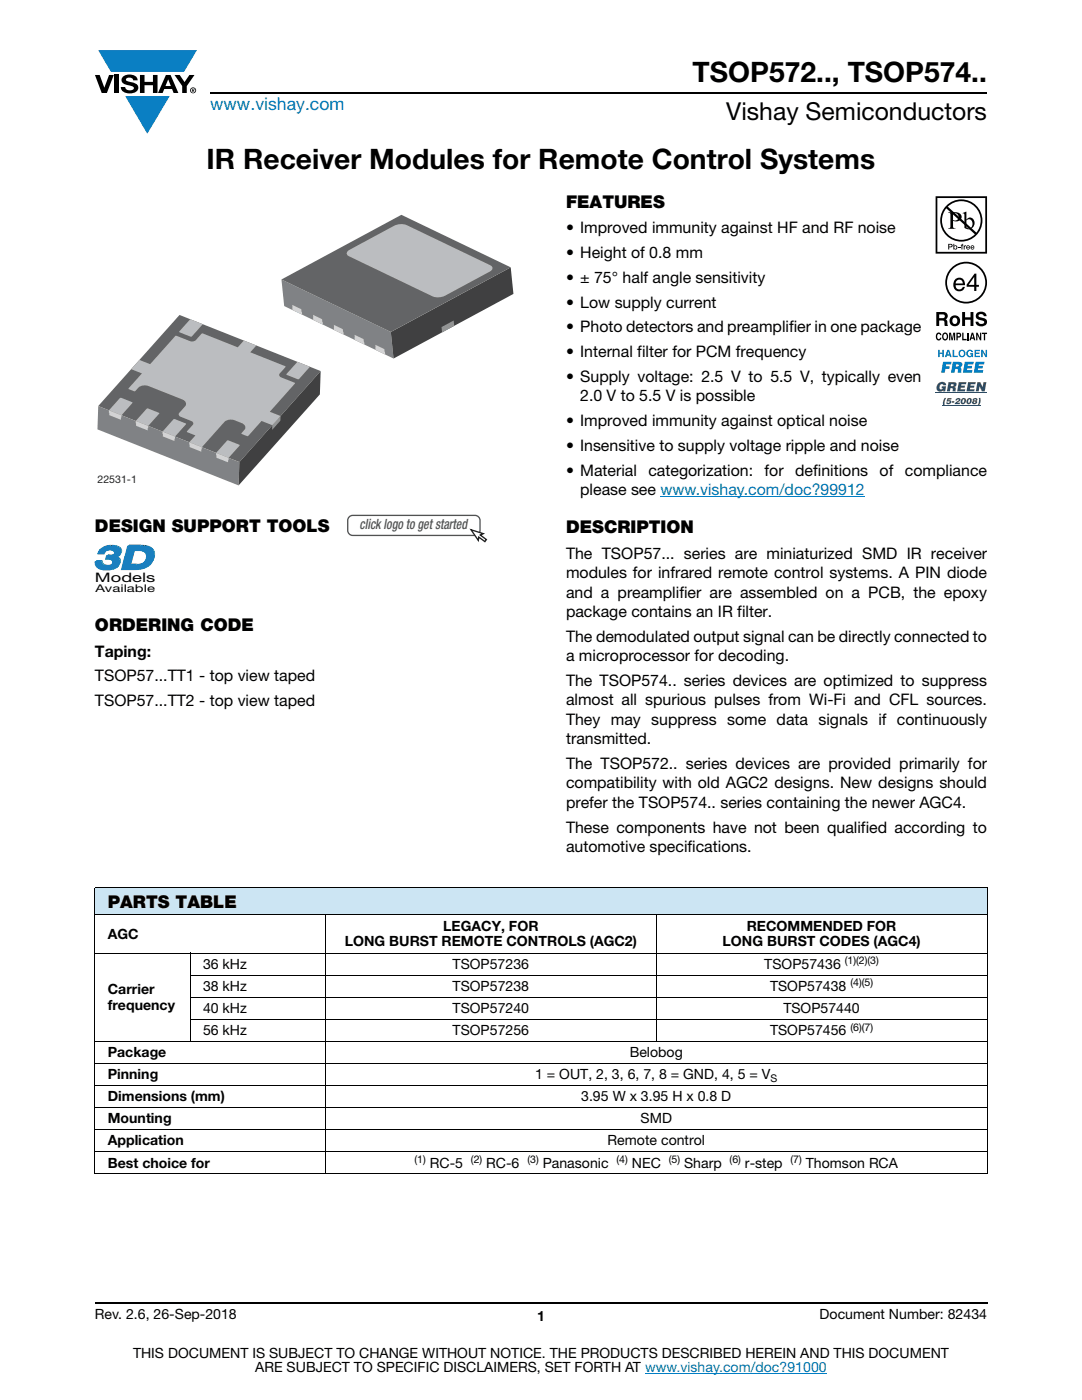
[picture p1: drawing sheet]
<svg xmlns="http://www.w3.org/2000/svg" width="216mm" height="279mm" viewBox="0 0 216 279" stroke-linecap="round" stroke-linejoin="round" font-family="sans-serif">
<g fill="#0a7fc3">
<path d="M19.6 10h19.7l-2.6 4.3h-1.1h-13.5z"/>
<path d="M25 19.2h8.9l-4.5 7.5z"/>
</g>
<g fill="#000">
<path d="M18.9 15h1l.9 2.5 1-2.5h.9l-1.4 3.6h-1zM22.9 15h.9v3.6h-.9zM24.6 15.3a2.1 2.1 0 0 1 2.8 .3l.1 .4h-.9a.79 .79 0 0 0-.7-.5 .79 .79 0 0 0-.8 .4l.3 .3 1 .2a1.08 1.08 0 0 1 1.2 1 1.08 1.08 0 0 1-1.1 1.2 1.73 1.73 0 0 1-2.4-1.2h.9a.96 .96 0 0 0 .8 .6 .96 .96 0 0 0 .9-.4 1.31 1.31 0 0 0-1.2-.6 1.03 1.03 0 0 1-1.1-.6 1.03 1.03 0 0 1 .2-1.1zM27.9 15h.9v1.3h1.7v-1.3h.9v3.6h-.9v-1.6h-1.7v1.6h-.9zM34.8 15h1.1l.9 1.4 1-1.4h1l-1.5 2.2v1.4h-.9v-1.4z"/>
<path d="M33.6 15.9l.5 1.3h-1.1zM33.1 15l-1.6 3.6h1l.3-.8h1.5l.3 .8h1l-1.6-3.6z"/>
<path d="M38.4 17.8h.2v.2h-.2zM38.3 17.7v.7h.1v-.3l.4 .3-.2-.3 .2-.2-.1-.2z"/>
<path d="M38.1 18a.46 .46 0 0 1 .9 0 .46 .46 0 0 1-.9 0zM37.9 18a.6 .6 0 0 0 1.2 0 .6 .6 0 0 0-1.2 0z"/>
</g>
<path d="M42 18.6h155M18.9 260h178.1" fill="none" stroke="#000" stroke-width=".36"/>
<path d="M131.8 99h40.8M128.7 274h36.3" fill="none" stroke="#007ec4" stroke-width=".2"/>
<path d="M19.5 42.9h82.9v54h-82.9z" fill="#fff"/>
<path d="M56.2 55.8l21.8 10.5 .5 5.3-21.8-10.5z" fill="#808285"/>
<path d="M78 66.3l23.9-12.9 .6 5.3-24 12.9z" fill="#404041"/>
<path d="M56.2 55.8l23.9-12.9 21.8 10.5-23.9 12.9z" fill="#636466"/>
<path d="M69.4 50.1l9.8-5.2a3.1 3.1 0 0 1 2 0l17 8.3a.7 .7 0 0 1-.5 1l-9.4 5a3.1 3.1 0 0 1-2-.1l-16.7-8-.4-.5z" fill="#bbbdc0"/>
<path d="M88.1 65.3l2.4-1.3 .1 1-2.4 1.3z" fill="#939598"/>
<g fill="#d1d3d4">
<path d="M74.9 68.8l1.8 .9 .2 1.1-2-1z"/>
<path d="M70.7 66.8l1.8 .9 .2 1.1-1.9-1z"/>
<path d="M66.6 64.8l1.8 .9 .2 1.1-1.9-.9z"/>
<path d="M62.5 62.8l1.8 .9 .1 1.1-1.9-.9z"/>
<path d="M58.3 60.8l1.8 .9 .2 1.1-1.9-.9z"/>
</g>
<path d="M35.8 62.9l28.2 11.1-16.2 18.2-28.2-11.2z" fill="#636466"/>
<path d="M19.6 81l28.2 11.2-.2 4.7-28.2-11.2z" fill="#808285"/>
<path d="M64 74.1l-.2 4.6-16.2 18.2 .2-4.7z" fill="#404041"/>
<path d="M56 83l-.1 .9-1.6 1.9v-.9z" fill="#939598"/>
<g fill="#d1d3d4">
<path d="M43.1 90.4l2.5 1-.1 .9-2.3-1z"/>
<path d="M37.8 88.3l2.5 .9-.1 .9-2.4-.9z"/>
<path d="M32.4 86.1l2.5 1-.1 .9-2.3-.9z"/>
<path d="M27.1 84l2.5 1-.1 .9-2.4-.9z"/>
<path d="M21.7 81.9l2.5 1-.1 .9-2.3-.9z"/>
</g>
<g fill="#bbbdc0">
<path d="M38 63.7l2.5 1-2.3 2.5-2.4-.9z"/>
<path d="M59.3 72.2l2.5 1-2.3 2.5-2.3-.9z"/>
<path d="M45.3 87.9h.3l2.2 .9-2.2 2.6-2.5-1z"/>
<path d="M34.6 83.7l.3-.1 2.2 1-2.2 2.5-2.5-1z"/>
<path d="M29.3 81.6l.3-.1 2.2 1-2.2 2.5-2.5-1z"/>
<path d="M23.9 79.4h.3l2.2 .9-2.2 2.6-2.5-1z"/>
<path d="M27.8 71.8l2.2 .9 5-5.7h.2l2.8 1.1h.5l.5-.2 1.2-1.3 .3-.1 6.9 2.8 1.3-1.3 2.4 .9-1.2 1.4 7.1 2.8-1.2 1.5a.5 .5 0 0 0 .3 .7l2.8 1.2-5.1 5.7 2.2 .8-1.7 1.9-2.1-.9-2.7 3-1.2-.4-.1-.2a1.54 1.54 0 0 0 .7-1.3l-.3-.5-1.8-.8a1.95 1.95 0 0 0-2 .4l-4.5 5.1-2.5-1 1.2-1.4-1.7-.7 1.2-1.5a.49 .49 0 0 0-.4-.7l-2.1-.8a.47 .47 0 0 1-.2-.8l1.1-1.3a.85 .85 0 0 0-.5-1.4l-6.7-2.6a2.1 2.1 0 0 0-2.7 .9l-.3 .1-1.1-.6 2.7-3-2.1-.8z"/>
</g>
<path d="M69.3 102.7h27.9v5.6h-27.9z" fill="#fff"/>
<path d="M69.7 103.2l.7-.3h24.4a1 1 0 0 1 1 1v2a1 1 0 0 1-1 1h-24.4a1 1 0 0 1-1-1v-2z" fill="none" stroke="#505352" stroke-width=".26"/>
<path d="M94 105.7l2.4 .8-.6 .3 1.3 .9-.3 .4-1.3-.9-.1 .6z" fill="#fff"/>
<path d="M94 105.7l2.4 .8-.6 .3 1.3 .9-.3 .4-1.3-.9-.1 .6z" fill="none" stroke="#231f20" stroke-width=".26"/>
<path d="M18.9 108.7h12.1v9.9h-12.1z" fill="#fff"/>
<path d="M19.3 111.8h1.2l-.3 .3h-1.2z" fill="#00577f"/>
<path d="M20.5 111.8l-.3 .4z" fill="#00547d"/>
<path d="M20.5 111.9l-.3 .3z" fill="#015781"/>
<path d="M20.5 111.9l-.3 .4z" fill="#015a84"/>
<path d="M20.5 112l-.3 .4z" fill="#005c88"/>
<path d="M20.5 112.1l-.3 .3z" fill="#015f8c"/>
<path d="M20.5 112.1l-.2 .4z" fill="#05618f"/>
<path d="M20.6 112.2l-.3 .4z" fill="#076493"/>
<path d="M20.6 112.3l.2 .2-.3 .3-.2-.2z" fill="#0a6697"/>
<path d="M20.8 112.5h.1l-.3 .3h-.1z" fill="#076493"/>
<path d="M20.9 112.5l.1 .1-.4 .3z" fill="#05618f"/>
<path d="M21 112.6h.1l-.4 .3z" fill="#015f8c"/>
<path d="M21.1 112.6h.1l-.4 .3z" fill="#005c88"/>
<path d="M21.2 112.6l.1 .1-.4 .3z" fill="#015a84"/>
<path d="M21.3 112.7h.2l-.5 .3z" fill="#015781"/>
<path d="M21.5 112.7h.2l-.4 .3h-.1z" fill="#00547d"/>
<path d="M21.7 112.7h.1l-.5 .3z" fill="#005179"/>
<path d="M21.8 112.7l.2-.1-.5 .4z" fill="#004f73"/>
<path d="M22 112.6h.2l-.5 .4z" fill="#004a6f"/>
<path d="M22.2 112.6l.1-.1-.4 .4z" fill="#01496a"/>
<path d="M22.3 112.5l.3-.1-.6 .5z" fill="#004566"/>
<path d="M21.6 110.6h.4l-.4 .3h-.3z" fill="#00577f"/>
<path d="M21.3 109.8l-.4 .4z" fill="#004566"/>
<path d="M21.2 109.9l-.4 .4z" fill="#01496a"/>
<path d="M21.1 110l-.3 .5z" fill="#004a6f"/>
<path d="M21.1 110.2l-.3 .4z" fill="#004f73"/>
<path d="M22 110.6h.1l-.5 .3z" fill="#00547d"/>
<path d="M22.1 110.6h.2l-.3 .3h-.2z" fill="#005179"/>
<path d="M22.3 110.6h.2l-.5 .3z" fill="#004f73"/>
<path d="M22.5 110.6l.2-.1-.5 .4z" fill="#004a6f"/>
<path d="M22.7 110.5h.1l-.4 .4z" fill="#01496a"/>
<path d="M22.8 110.5l.2-.1-.5 .4z" fill="#004566"/>
<path d="M23.2 110.9l.2 .1-.3 .3h-.2z" fill="#005c88"/>
<path d="M23.4 111h.1l-.3 .4-.1-.1z" fill="#015f8c"/>
<path d="M23.5 111l.2 .1-.3 .3h-.2z" fill="#05618f"/>
<path d="M23.7 111.1l.1 .1-.3 .3-.1-.1z" fill="#076493"/>
<path d="M23.8 111.2l.2 .2-.3 .4-.2-.3z" fill="#0a6697"/>
<path d="M24 111.4l.1 .1-.3 .4-.1-.1z" fill="#076493"/>
<path d="M24.1 111.5l-.3 .4z" fill="#05618f"/>
<path d="M24.1 111.6l-.3 .4z" fill="#015f8c"/>
<path d="M24.1 111.7l-.3 .4z" fill="#005c88"/>
<path d="M24.2 111.8l-.3 .4z" fill="#015a84"/>
<path d="M24.2 111.9l-.3 .4z" fill="#015781"/>
<path d="M24.2 112l-.4 .4z" fill="#00547d"/>
<path d="M24.1 112.1l-.3 .4z" fill="#005179"/>
<path d="M24.1 112.2l-.3 .4z" fill="#004f73"/>
<path d="M24.1 112.3l-.4 .4z" fill="#004a6f"/>
<path d="M24.1 112.4l-.4 .5z" fill="#01496a"/>
<g fill="#004566">
<path d="M24 112.6l-.5 .5z"/>
<path d="M20.3 109.4l.5-.4-.8 .7z"/>
</g>
<path d="M20.8 109l.3-.2-.6 .5z" fill="#01496a"/>
<path d="M21.1 108.9l.3-.1-.6 .4z" fill="#004a6f"/>
<path d="M21.4 108.8l.4-.1-.3 .3-.4 .1z" fill="#004f73"/>
<path d="M21.8 108.7h.3l-.3 .3h-.3z" fill="#005179"/>
<path d="M22.1 108.7h.2l-.5 .3z" fill="#00547d"/>
<path d="M19.9 109.7a3.2 3.2 0 0 1 4.1 .1 1.07 1.07 0 0 1-1.1 1.5 1.09 1.09 0 0 1 1 .9 1.09 1.09 0 0 1-.8 1.2 4.2 4.2 0 0 1-3.6-.1l-.5-.7v-.5h1.2a1 1 0 0 0 1.5 .9 .7 .7 0 0 0 .8-.8 .7 .7 0 0 0-.9-.6h-.5l.2-.7h.4a.81 .81 0 0 0 1.1-.8 1.28 1.28 0 0 0-2 .5h-1.3z" fill="#1580c3"/>
<path d="M19.9 109.7a3.2 3.2 0 0 1 4.1 .1 1.07 1.07 0 0 1-1.1 1.5 1.09 1.09 0 0 1 1 .9 1.09 1.09 0 0 1-.8 1.2 4.2 4.2 0 0 1-3.6-.1l-.5-.7v-.5h1.2a1 1 0 0 0 1.5 .9 .7 .7 0 0 0 .8-.8 .7 .7 0 0 0-.9-.6h-.5l.2-.7h.4a.81 .81 0 0 0 1.1-.8 1.28 1.28 0 0 0-2 .5h-1.3z" fill="none" stroke="#1580c3" stroke-width=".2"/>
<path d="M22.3 108.7h.2l-.3 .3h-.2z" fill="#00547d"/>
<path d="M22.5 108.7h.4l-.3 .3h-.4z" fill="#015781"/>
<path d="M22.9 108.7l.3 .1-.3 .3-.3-.1z" fill="#015a84"/>
<path d="M23.2 108.8h.2l-.3 .4-.2-.1z" fill="#005c88"/>
<path d="M23.4 108.8l.2 .1-.3 .3h-.2z" fill="#015f8c"/>
<path d="M23.6 108.9l.2 .1-.3 .3-.2-.1z" fill="#05618f"/>
<path d="M23.8 109l.2 .1-.3 .3-.2-.1z" fill="#076493"/>
<path d="M24 109.1l.3 .3-.3 .4-.3-.4z" fill="#0a6697"/>
<path d="M24.3 109.4v.2l-.3 .3v-.1z" fill="#076493"/>
<path d="M24.3 109.6l-.2 .4z" fill="#05618f"/>
<path d="M24.4 109.7l-.3 .3z" fill="#015f8c"/>
<path d="M24.4 109.7l-.3 .4z" fill="#005c88"/>
<path d="M24.4 109.8l-.3 .4z" fill="#015a84"/>
<path d="M24.4 109.9l-.3 .4z" fill="#015781"/>
<path d="M24.4 110l-.3 .3z" fill="#00547d"/>
<path d="M24.4 110l-.3 .4z" fill="#005179"/>
<path d="M24.4 110.1l-.3 .4z" fill="#004f73"/>
<path d="M24.4 110.2l-.4 .4z" fill="#004a6f"/>
<path d="M24.3 110.3l-.3 .4z" fill="#01496a"/>
<path d="M24.3 110.4l-.5 .4z" fill="#004566"/>
<path d="M26.2 112.5h1.1l-.3 .3h-1.1z" fill="#00577f"/>
<path d="M27.3 112.5h.1l-.4 .3z" fill="#00547d"/>
<path d="M27.4 112.5h.3l-.3 .3h-.3z" fill="#005179"/>
<path d="M27.7 112.5l.3-.1-.3 .3-.3 .1z" fill="#004f73"/>
<path d="M28 112.4h.2l-.5 .3z" fill="#004a6f"/>
<path d="M28.2 112.4l.3-.1-.6 .4z" fill="#01496a"/>
<path d="M28.5 112.3l.6-.4-.9 .7z" fill="#004566"/>
<path d="M27 109.6l-.8 2.9-.3 .3 .8-2.9z" fill="#015076"/>
<path d="M25.5 108.9h2.6" fill="none" stroke="#00577f" stroke-width=".31"/>
<path d="M28.1 108.7h.4l-.3 .3h-.4z" fill="#00547d"/>
<path d="M28.5 108.7h.4l-.3 .4-.4-.1z" fill="#015781"/>
<path d="M28.9 108.7l.4 .1-.3 .3h-.4z" fill="#015a84"/>
<path d="M29.3 108.8l.3 .1-.3 .3-.3-.1z" fill="#005c88"/>
<path d="M29.6 108.9l.2 .1-.3 .3-.2-.1z" fill="#015f8c"/>
<path d="M29.8 109l.3 .1-.3 .3-.3-.1z" fill="#05618f"/>
<path d="M30.1 109.1l.2 .1-.3 .4-.2-.2z" fill="#076493"/>
<path d="M30.3 109.2l.5 .5-.4 .3-.4-.4z" fill="#0a6697"/>
<path d="M30.8 109.7l.1 .2-.4 .3-.1-.2z" fill="#076493"/>
<path d="M30.9 109.9v.2l-.3 .3-.1-.2z" fill="#05618f"/>
<path d="M30.9 110.1v.1l-.3 .3v-.1z" fill="#015f8c"/>
<path d="M30.9 110.2l-.2 .5z" fill="#005c88"/>
<path d="M31 110.4l-.3 .5z" fill="#015a84"/>
<path d="M31 110.6v.2l-.3 .3v-.2z" fill="#015781"/>
<path d="M31 110.8l-.4 .5z" fill="#00547d"/>
<path d="M30.9 111l-.3 .6z" fill="#005179"/>
<path d="M30.9 111.2l-.4 .6z" fill="#004f73"/>
<path d="M30.8 111.5l-.4 .5z" fill="#004a6f"/>
<path d="M30.7 111.7l-.4 .6z" fill="#01496a"/>
<path d="M30.6 112l-.6 .7z" fill="#004566"/>
<path d="M26.7 109.9l-.8 2.9a3.2 3.2 0 0 0 3.1-.9 1.27 1.27 0 0 0 .1-1.4 1.27 1.27 0 0 0-1.3-.6zM25.5 109a8.4 8.4 0 0 1 4.2 .4 2.15 2.15 0 0 1 1 2 2.15 2.15 0 0 1-1.4 1.8 9.3 9.3 0 0 1-5.1 .5z" fill="#1580c3"/>
<path d="M25.5 109a8.4 8.4 0 0 1 4.2 .4 2.15 2.15 0 0 1 1 2 2.15 2.15 0 0 1-1.4 1.8 9.3 9.3 0 0 1-5.1 .5zM26.7 109.9a2.55 2.55 0 0 1 2.3 .4 1.76 1.76 0 0 1-.2 1.9 1.76 1.76 0 0 1-1.8 .6h-1.1z" fill="none" stroke="#1580c3" stroke-width=".2"/>
<path d="M186.7 39.2h10.3v41.8h-10.3z" fill="#fff"/>
<g fill="#000">
<path d="M191.2 49.3h.4v.1h-.4zM191.9 48.7h.3l-.2 .2 .2 .1v.1h-.2v.7h-.1v-.7h-.2zM192.3 49h.2v.1l.3-.1v.1l-.3 .1v.6h-.2zM186.9 66.6l.4-.2h.3l.2 .5-.6-.2a.66 .66 0 0 0 .1 1l.3-.3h.2a.54 .54 0 0 1-.4 .6 .54 .54 0 0 1-.6-.5zM189.4 66.4h.4l.2 1.2 .2-1.2h.4v1.5h-.3v-1.3l-.2 1.3h-.2l-.3-1.3v1.3h-.2zM192 66.4h.3v1.2h.6v.3h-.9zM192 62.3h.6v1h1.1v-1h.5v2.8h-.5v-1.3h-1.1v1.3h-.6zM193 66.4h.3v1.5h-.3zM195 62.4a1.15 1.15 0 0 1 1.9 .7h-.6v-.2a.68 .68 0 0 0-1-.1v.4l.2 .1a1.29 1.29 0 0 1 1.5 .9 1.17 1.17 0 0 1-1.2 .9 1.17 1.17 0 0 1-1.1-.9h.5l.1 .2a.67 .67 0 0 0 1.1-.1l-.3-.3-.5-.1a.82 .82 0 0 1-.9-.5 .82 .82 0 0 1 .3-1zM194.8 66.4h.3l.5 1.1v-1.1h.2v1.5h-.3l-.5-1.1v1.1h-.2zM195.9 66.4h1.1v.3h-.4v1.2h-.3v-1.2h-.4z"/>
<path d="M187 39.5h9.6v10.8h-9.6zM186.7 39.2v11.4h10.3v-11.4z"/>
<path d="M189 56.4a3.8 3.8 0 0 1 7.6 0 3.8 3.8 0 0 1-7.6 0zM188.6 56.4a4.2 4.2 0 0 0 8.4 0 4.2 4.2 0 0 0-8.4 0z"/>
<path d="M189.1 41.3a3.9 3.9 0 0 1 5.3-.2 3.9 3.9 0 0 1 .4 5.3zM188.8 41.6l5.7 5.2a3.9 3.9 0 0 1-5.3 .1 3.9 3.9 0 0 1-.4-5.3zM187.6 44a4.2 4.2 0 0 0 8.4 0 4.2 4.2 0 0 0-8.4 0z"/>
<path d="M189.4 48.8v.4h.4v-.3zM189.2 48.7h.7l.2 .3-.2 .3-.5 .1v.4h-.2z"/>
<path d="M190.2 42.6v1.3a.75 .75 0 0 0 1.1-.6 .75 .75 0 0 0-1.1-.7zM189.2 42.4a2.81 2.81 0 0 1 2.4 .3 .97 .97 0 0 1 0 1.2 .97 .97 0 0 1-1.2 .2h-.2v1.1v.2l.5 .3h-1.5l.3-.2 .1-.3v-2.3v-.3z"/>
<path d="M190.4 49.4a.26 .26 0 0 0 .5 0 .26 .26 0 0 0-.5 0zM190.2 48.7h.2v.4a.38 .38 0 0 1 .5 0 .38 .38 0 0 1 0 .6 .38 .38 0 0 1-.5 0l-.2 .1z"/>
<path d="M190.9 56l-.2 .6h1.4a.7 .7 0 0 0-.4-.7 .7 .7 0 0 0-.8 .1zM190.7 55.7a1.18 1.18 0 0 1 1.4-.1 1.18 1.18 0 0 1 .5 1.3h-1.9a.73 .73 0 0 0 .5 .8 .73 .73 0 0 0 .9-.4h.4a1.21 1.21 0 0 1-1.6 .8 1.21 1.21 0 0 1-.6-1.7z"/>
<path d="M192.8 44v1.3l.2 .2a.72 .72 0 0 0 .8-.1 .72 .72 0 0 0 .3-.7 .72 .72 0 0 0-.4-.8 .72 .72 0 0 0-.9 .1zM192.1 42.5l.7-.3v1.6a.89 .89 0 0 1 1.1-.3 .89 .89 0 0 1 .6 1 1.23 1.23 0 0 1-.7 1.2 1.23 1.23 0 0 1-1.4-.2v-2.7z"/>
<path d="M194.4 55.3l-1.1 1.6h1.1zM194.5 54.6h.3v2.3h.5v.3h-.5v.9h-.4v-.9h-1.5v-.4z"/>
<path d="M193 49.2v.1h.4l-.2-.2zM193 49h.4l.2 .4h-.6v.2l.5-.1a.42 .42 0 0 1-.6 .2 .42 .42 0 0 1 .1-.7z"/>
<path d="M193.9 49.2l-.1 .1h.4l-.2-.2zM193.8 49h.5l.1 .4h-.6l.1 .2 .5-.1a.42 .42 0 0 1-.7 .2 .42 .42 0 0 1 .1-.7z"/>
<path d="M187.4 62.8v.7h.9a.39 .39 0 0 0 .1-.7zM186.8 62.3h1.4a.79 .79 0 0 1 .8 .4 .79 .79 0 0 1-.1 .9l-.2 .1a.98 .98 0 0 1 .4 1.2l.1 .2h-.7l-.2-1.1h-.9v1.1h-.6z"/>
<path d="M188.4 66.7a.64 .64 0 0 0 .2 1l.1-.1a.64 .64 0 0 0-.1-1zM188.2 66.5l.2-.1a.56 .56 0 0 1 .7 .3 .82 .82 0 0 1-.5 1.3l-.2-.1a.89 .89 0 0 1-.2-1.4z"/>
<path d="M190.3 63.5a.63 .63 0 0 0-.3 .7 .63 .63 0 0 0 .8 .4 .63 .63 0 0 0 .2-.8 .63 .63 0 0 0-.7-.3zM189.5 64a1.09 1.09 0 0 1 2.1 0 1.09 1.09 0 0 1-2.1 0z"/>
<path d="M191.1 66.7v.4l.4-.1v-.3zM190.8 66.4h.6a.5 .5 0 0 1 .4 .5 .5 .5 0 0 1-.4 .5h-.3v.5h-.3z"/>
<path d="M194 66.7l-.1 .6h.3zM193.9 66.4h.3l.4 1.5h-.3v-.3h-.5l-.1 .3h-.3z"/>
</g>
<path d="M186.7 78.4h10.3" fill="none" stroke="#279048" stroke-width=".2"/>
<g fill="#279048">
<path d="M187.2 76.6a.91 .91 0 0 1 .9-.4 .91 .91 0 0 1 .7 .7h-.6l-.3-.2a.56 .56 0 0 0-.4 .4 .56 .56 0 0 0 .3 .6l.3-.2h-.2v-.4h.9l-.2 1h-.4v-.2a.82 .82 0 0 1-1.1 .1 .82 .82 0 0 1-.1-1.1z"/>
<path d="M191.3 76.2h1.5v.5h-1v.3h.8l-.1 .4h-.8v.3h.9l-.1 .4h-1.5z"/>
<path d="M193.2 76.2h1.5l-.1 .5h-.9v.3h.7v.4h-.8l-.1 .3h1l-.1 .4h-1.6z"/>
<path d="M195 76.2h.6l.5 1.1 .1-1.1h.6l-.3 1.9h-.6l-.5-1-.1 1h-.6z"/>
<path d="M188.5 79.4h.3l-.3 .8v.8h-.3v-.8z"/>
<path d="M189.1 79.4h.8l-.1 .3h-.5l-.1 .2h.5a.52 .52 0 0 1-.2 .7 .52 .52 0 0 1-.7-.3l.5 .1 .2-.2-.2-.1h-.4z"/>
<path d="M190 80.1h.4v.3h-.5z"/>
<path d="M190.8 79.6a.5 .5 0 0 1 .5-.2 .5 .5 0 0 1 .4 .4l-.7 .6h.6l-.1 .3h-1l.8-.9-.1-.1-.2 .2h-.4z"/>
<path d="M189.8 76.7l-.1 .4 .5-.1 .1-.1-.1-.2zM189.3 76.2l1.5 .2a.54 .54 0 0 1-.3 .8l.2 .3v.6h-.6v-.5l-.3-.1h-.1l-.2 .6h-.6z"/>
<path d="M192.2 79.8l-.2 .4 .2 .2 .2-.5-.1-.2zM191.9 79.6a.51 .51 0 0 1 .8 .1 .66 .66 0 0 1-.2 .8 .66 .66 0 0 1-.8 0v-.5z"/>
<path d="M193.3 79.8l-.1 .4 .1 .2 .3-.5-.2-.2zM193.1 79.6a.51 .51 0 0 1 .8 .1 .66 .66 0 0 1-.2 .8 .66 .66 0 0 1-.8 0l-.1-.5z"/>
</g>
<path d="M188 80.9h7.7" fill="none" stroke="#279048" stroke-width=".2"/>
<g fill="#279048">
<path d="M195.3 79.4h.3l.1 .8a.72 .72 0 0 1-.7 .8l.3-.8z"/>
<path d="M194.5 79.7l-.1 .2h.2l.1-.2zM194.4 80.2v.2h.2v-.2zM194.2 79.6a.52 .52 0 0 1 .8 .2l-.2 .2 .2 .3a.55 .55 0 0 1-.5 .4 .55 .55 0 0 1-.6-.4l.3-.3-.1-.2z"/>
</g>
<g fill="#0060af">
<path d="M187.2 69.8h.3v.6h.5v-.6h.3v1.5h-.3v-.7h-.5v.7h-.3z"/>
<path d="M190.1 69.8h.3v1.2h.7v.3h-1z"/>
<path d="M193 70a.68 .68 0 0 1 1.2 .3l-.9-.2a.55 .55 0 0 0-.2 .5 .55 .55 0 0 0 .4 .4l.4-.3h-.3v-.2h.6v.8h-.2l-.1-.2a.71 .71 0 0 1-1-.1 .71 .71 0 0 1 .1-1z"/>
<path d="M194.5 69.8h1v.3h-.8v.3h.8v.2h-.8v.4h.8v.3h-1z"/>
<path d="M195.8 69.8h.3l.6 1v-1h.3v1.5h-.3l-.6-1.1v1.1h-.3z"/>
<path d="M188.2 72.2h1.7l-.1 .5h-1l-.1 .4h.8l-.1 .5h-.8l-.1 .8h-.7z"/>
<path d="M192.5 72.2h1.8l-.1 .5h-1.1v.3h.9l-.1 .5h-.9l-.1 .4h1.1l-.1 .5h-1.8z"/>
<path d="M194.7 72.2h1.7v.5h-1.1v.3h.8v.5h-.9l-.1 .4h1.1l-.1 .5h-1.8z"/>
<path d="M189.2 70.1l-.2 .6h.4zM189 69.8h.4l.5 1.5h-.3l-.1-.3h-.6l-.1 .3h-.3z"/>
<path d="M191.5 70.6a.47 .47 0 0 0 .9 0 .47 .47 0 0 0-.9 0zM191.2 70.5a.75 .75 0 0 1 1.5 0 .75 .75 0 0 1-1.5 0z"/>
<path d="M190.8 72.7l-.1 .4h.6l-.1-.4zM190.1 72.2l1.8 .2a.63 .63 0 0 1-.3 1l.2 .2v.8h-.7v-.6l-.3-.2h-.2l-.1 .8h-.7z"/>
</g>
<path d="M18.9 177.1h178.1v5.5h-178.1z" fill="#cce5f3"/>
<g fill="none" stroke="#000" stroke-width=".2">
<path d="M18.9 177.1h178.1M18.9 177.2v57M197 177.2v57M18.9 182.6h178.1M18.9 190.2h178.1M37.9 194.6h159.1M37.9 199h159.1M38 190.1v17.8M64.9 182.5v51.9M131 182.5v25.4M18.9 207.8h178.1M18.9 212.2h178.1"/>
<path d="M18.9 216.7h178.1M37.9 203.4h159.1M18.9 221.1h178.1M18.9 225.5h178.1M18.9 229.9h178.1M18.9 234.3h178.1"/>
</g>
<g font-size="5.6">
<text x="138.2" y="16.4">TSOP572.., TSOP574..</text>
<text x="41.2" y="33.8">IR Receiver Modules for Remote Control Systems</text>
</g>
<text font-size="4.9" x="144.9" y="24">Vishay Semiconductors</text>
<text font-size="3.5" fill="#007ec4" x="42" y="21.9">www.vishay.com</text>
<g font-size="3.5">
<text x="112.9" y="41.5">FEATURES</text>
<text x="18.9" y="106.1">DESIGN SUPPORT TOOLS</text>
<text x="112.9" y="106.4">DESCRIPTION</text>
<text x="18.9" y="126">ORDERING CODE</text>
<text x="21.5" y="181.2">PARTS TABLE</text>
</g>
<g font-size="3.2">
<text x="112.9" y="46.6">• Improved immunity against HF and RF noise</text>
<text x="112.9" y="51.5">• Height of 0.8 mm</text>
<text x="112.9" y="56.5">• ± 75° half angle sensitivity</text>
<text x="112.9" y="61.4">• Low supply current</text>
<text x="112.9" y="66.3">• Photo detectors and preamplifier in one package</text>
<text x="112.9" y="71.3">• Internal filter for PCM frequency</text>
<text x="112.9" y="76.2">• Supply voltage: 2.5 V to 5.5 V, typically even</text>
<text x="115.8" y="80.1">2.0 V to 5.5 V is possible</text>
<text x="112.9" y="85">• Improved immunity against optical noise</text>
<text x="112.9" y="90">• Insensitive to supply voltage ripple and noise</text>
<text x="112.9" y="94.9">• Material</text>
<text x="129.4" y="94.9">categorization:</text>
<text x="152.6" y="94.9">for</text>
<text x="158.7" y="94.9">definitions</text>
<text x="175.5" y="94.9">of</text>
<text x="180.6" y="94.9">compliance</text>
<text x="115.8" y="98.8">please see www.vishay.com/doc?99912</text>
<text x="112.9" y="111.5">The TSOP57... series are miniaturized SMD IR receiver</text>
<text x="112.9" y="115.4">modules for infrared remote control systems. A PIN diode</text>
<text x="112.9" y="119.3">and a preamplifier are assembled on a PCB, the epoxy</text>
<text x="112.9" y="123.1">package contains an IR filter.</text>
<text x="18.9" y="131">Taping:</text>
<text x="112.9" y="128.1">The demodulated output signal can be directly connected to</text>
<text x="112.9" y="132">a microprocessor for decoding.</text>
<text x="18.9" y="136">TSOP57...TT1 - top view taped</text>
<text x="112.9" y="136.9">The TSOP574.. series devices are optimized to suppress</text>
<text x="18.9" y="140.9">TSOP57...TT2 - top view taped</text>
<text x="112.9" y="140.8">almost all spurious pulses from Wi-Fi and CFL sources.</text>
<text x="112.9" y="144.7">They may suppress some data signals if continuously</text>
<text x="112.9" y="148.5">transmitted.</text>
<text x="112.9" y="153.5">The TSOP572.. series devices are provided primarily for</text>
<text x="112.9" y="157.4">compatibility with old AGC2 designs. New designs should</text>
<text x="112.9" y="161.2">prefer the TSOP574.. series containing the newer AGC4.</text>
<text x="112.9" y="166.2">These components have not been qualified according to</text>
<text x="112.9" y="170.1">automotive specifications.</text>
</g>
<text font-size="2.8" fill="#505454" x="71.7" y="105.6">click logo to get started</text>
<g font-size="2.8">
<text x="88.4" y="185.7">LEGACY, FOR</text>
<text x="149" y="185.7">RECOMMENDED FOR</text>
<text x="21.5" y="187.3">AGC</text>
<text x="68.8" y="188.9">LONG BURST REMOTE CONTROLS (AGC2)</text>
<text x="144.2" y="188.9">LONG BURST CODES (AGC4)</text>
<text x="40.5" y="193.3">36 kHz</text>
<text x="40.5" y="197.7">38 kHz</text>
<text x="90.3" y="193.3">TSOP57236</text>
<text x="90.3" y="197.7">TSOP57238</text>
<text x="152.5" y="193.3">TSOP57436</text>
<text x="153.7" y="197.7">TSOP57438</text>
<text x="21.5" y="198.3">Carrier</text>
<text x="21.5" y="201.5">frequency</text>
<text x="40.5" y="202.1">40 kHz</text>
<text x="90.3" y="202.1">TSOP57240</text>
<text x="156.3" y="202.1">TSOP57440</text>
<text x="40.5" y="206.5">56 kHz</text>
<text x="90.3" y="206.5">TSOP57256</text>
<text x="153.7" y="206.5">TSOP57456</text>
<text x="21.5" y="210.9">Package</text>
<text x="21.5" y="215.4">Pinning</text>
<text x="106.8" y="215.4">1 = OUT, 2, 3, 6, 7, 8 = GND, 4, 5 = V</text>
<text x="125.6" y="210.9">Belobog</text>
<text x="21.5" y="219.8">Dimensions (mm)</text>
<text x="116" y="219.8">3.95 W x 3.95 H x 0.8 D</text>
<text x="21.5" y="224.2">Mounting</text>
<text x="127.8" y="224.2">SMD</text>
<text x="21.5" y="228.6">Application</text>
<text x="21.5" y="233">Best choice for</text>
<text x="85.8" y="233">RC-5</text>
<text x="97" y="233">RC-6</text>
<text x="108.3" y="233">Panasonic</text>
<text x="121.2" y="228.6">Remote control</text>
<text x="126.1" y="233">NEC</text>
<text x="136.5" y="233">Sharp</text>
<text x="148.7" y="233">r-step</text>
<text x="160.8" y="233">Thomson RCA</text>
<text x="18.9" y="263.3">Rev. 2.6, 26-Sep-2018</text>
<text x="107.2" y="263.6">1</text>
<text x="163.6" y="263.3">Document Number: 82434</text>
<text x="26.5" y="271">THIS DOCUMENT IS SUBJECT TO CHANGE WITHOUT NOTICE. THE PRODUCTS DESCRIBED HEREIN AND THIS DOCUMENT</text>
<text x="50.9" y="273.8">ARE SUBJECT TO SPECIFIC DISCLAIMERS, SET FORTH AT www.vishay.com/doc?91000</text>
</g>
<text font-size="2.6" fill="#020303" x="18.9" y="116.1">Models</text>
<text font-size="2.1" fill="#231f20" x="19.4" y="96.4">22531-1</text>
<text font-size="2.1" fill="#020303" x="19" y="118.2">Available</text>
<g font-size="2.1">
<text x="168.6" y="192.5">(1)(2)(3)</text>
<text x="169.7" y="196.9">(4)(5)</text>
<text x="169.7" y="205.7">(6)(7)</text>
<text x="153.8" y="215.9">S</text>
<text x="82.7" y="232.2">(1)</text>
<text x="94" y="232.2">(2)</text>
<text x="105.2" y="232.2">(3)</text>
<text x="123" y="232.2">(4)</text>
<text x="133.4" y="232.2">(5)</text>
<text x="145.6" y="232.2">(6)</text>
<text x="157.7" y="232.2">(7)</text>
</g>
</svg>
